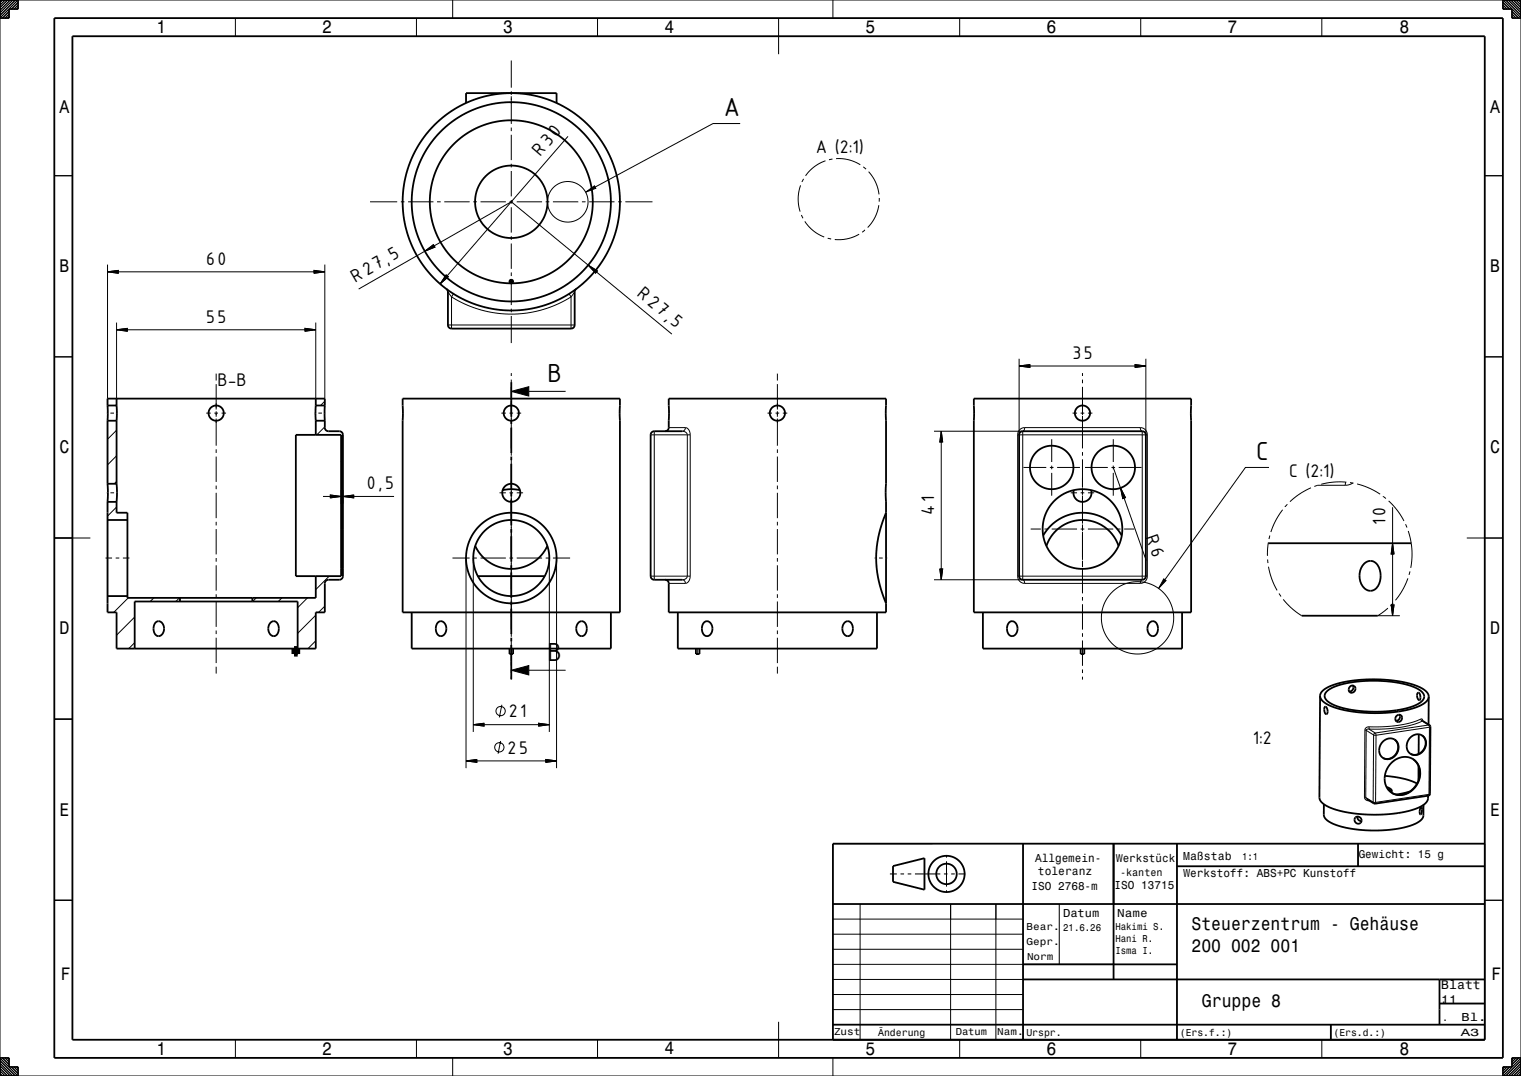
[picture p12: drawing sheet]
<svg xmlns="http://www.w3.org/2000/svg" width="420mm" height="297mm" viewBox="0 0 420 297" stroke-linecap="round" stroke-linejoin="round" font-family="sans-serif">
<!-- layer:  General  -->
<path d="M81.2 179h1v1.5h-1z" fill="none" stroke="#000" stroke-width="1.4" stroke-linecap="butt"/>
<g fill="none" stroke="#000" stroke-width=".28">
<path d="M125 0v5M141.2 16.7v7.5M230 0v5M141.2 25.2v1M141.2 26.6v7.6M141.2 35.2v1M141.2 37.2v7M156.8 37.6l-33.3 38.5M204.4 34.1h-7.5l-32.6 17.5M102.2 55.7h7.5M110.7 55.7h1M112.7 55.7h7"/>
<path d="M120.7 55.7h1M122.7 55.7h7M130.7 55.7h1M132.7 55.7h7M140.7 55.7h1M141.2 45.2v1M141.2 47.2v7M141.2 55.2v1M141.2 57.2v7M142.7 55.7h7M150.7 55.7h1M152.7 55.7h7"/>
<path d="M160.7 55.7h1M162.7 55.7h7M170.7 55.7h1M172.7 55.7h7.5M221.1 51.2l-.5 1.9-.2 1.7 .1 1.7 .4 1.9M221.3 59.3l.4 .9M221.9 49.4l-.5 .8M227.9 44.4l-3 1.6-2.5 2.5M229.9 43.9l-1 .2M230.9 43.8l3.5 .3 3.2 1.4M238.4 46l.7 .7M239.9 47.4l1.9 2.9 .9 3.4"/>
<path d="M242.7 56.6l-1.1 3.4-2 2.8M242.8 54.7v1M29.7 75l3-.4v.8zM29.7 73v37M32.7 75h54M86.7 74.6l3 .4-3 .4zM89.7 73v37M117.3 69.3l2.4-1.8 .4 .7zM117.3 69.3l-18.3 10.5M119.9 67.9l21.3-12.2 21.2 17.5M123.2 75.9l.6 .5-2.3 2zM140.5 77.7h1.3"/>
<path d="M141.2 65.2v1M141.2 67.2v7M141.2 75.2v1M141.2 77.1v7.1M162.4 73.2l2.6 1.6-.5 .6zM164.7 75.1l20.8 17.1M222.2 61.1l2.4 2.6 3 1.7M228.5 65.7l1 .3M237.2 64.6l-3.2 1.3-3.5 .2M238.9 63.5l-.8 .6M32.2 91l3-.4v.8zM32.2 89v21"/>
<path d="M35.2 91h49M84.2 90.6l3 .4-3 .4zM87.2 89v21M123.7 80.6l1 1.3M123.7 89.7h35M124.7 81.9l3.5 2 4.2 1.5 4.2 1 4.4 .3 4.5-.3 4.2-.9 4-1.4 4-2.2M124.7 81.9v8.8M125.2 81.1l-.5 .8M141.2 85.2v1M141.2 87.2v7.5M157.2 81.1l.5 .8M157.7 81.9v8.8"/>
<path d="M158.7 80.6l-1 1.3M281.4 99v21M316.4 99v21M29.4 114h.1M30.5 114h1M32.2 111.7l-.3 .2M32.2 118.7l-2.5 2.5M32.5 114h.1M57 114h1.2M59.2 114h1M59.7 103.1v1.9M59.7 106v7"/>
<path d="M59.7 113.5v1.5M59.7 115.5v7.5M61.2 114h1.2M86.9 114h.1M87.9 114h1M89.7 117.8l-2.2 2.2M89.7 110.7l-1.2 1.2M89.9 114h.1M94.7 119.9l-.5 .5M111.2 114h.1M138.5 114h1.2M140.7 114h1"/>
<path d="M141.2 103v.8M141.2 104.8v1M141.2 106.8v7.7M141.2 114.8v9M142.7 114h1.2M146 108h10.2M171.1 114h.1M180.7 119v41M184.7 114h.1M184.7 118h4.6M189.3 118l-.3 .8-.6 .2a1.27 1.27 0 0 1 1.4 1l-.1 39.3a1.39 1.39 0 0 1-1.3 .7l.6 .3 .3 .7M189.3 118a1.74 1.74 0 0 1 1.3 2"/>
<path d="M211.9 114h1.3M214.2 114h1M214.7 103.1v1.9M214.7 106v7M214.7 113.5v1.5M214.7 115.5v7.5M216.2 114h1.2M244.6 114h.1M257.9 119h24.5M259.9 119l.4 3h-.8zM268.9 114h.1M281.4 101l3-.4v.8z"/>
<path d="M282.4 119v41M282.9 118a1.97 1.97 0 0 0-1.9 2M282.9 118l-.1 .8-.4 .2M282.9 118h32M284.4 101h29M296.2 114h1.2M298.4 114h1M298.9 103v.8M298.9 104.8v1M298.9 106.8v7.7M298.9 114.8v9M300.4 114h1.2"/>
<path d="M313.4 100.6l3 .4-3 .4zM314.9 118l.1 .7 .4 .3v41l-.3 .3-.2 .7M314.9 118a1.95 1.95 0 0 1 1.9 2M328.8 114h.1M29.4 136h.1M30.5 136h1M32.2 132.9l-.6 .6M32.2 125.8l-2.5 2.5M32.2 140l-2.5 2.5M32.5 136h.1M59.7 124v1M59.7 126v7"/>
<path d="M59.7 134v1M59.7 136v7M89.2 137h2M91.2 136.6l3 .4-3 .4zM94.2 135v4M94.2 137h.5M94.7 137l3-.4v.8zM94.7 134l-.5 .5M94.7 127l-.5 .5M94.7 135v4M97.7 137h11.1M137.9 136h1.8"/>
<path d="M140.7 136h1M141.2 124.8v1M141.2 126.8v7.7M141.2 134.8v1.7M141.2 136.8v7.7M142.7 136h1.7M179.7 120h10.9M190.6 120v39M214.7 124v1M214.7 126v7M214.7 134v1M214.7 136v7"/>
<path d="M244.5 136h.2M259.9 122v35.1M281 120h35.8M281 120v39M282.6 129h6.3M289.9 129h1M290.4 121.2v6.3M290.4 128.5v1M290.4 130.5v6.3M291.9 129h6.3M295.7 136h1.7M298.4 136h1"/>
<path d="M298.9 124.8v1M298.9 126.8v7.7M298.9 134.8v1.7M298.9 136.8v7.7M299.6 129h6.3M300.4 136h1.8M306.9 129h1M307.4 121.2v6.3M307.4 128.5v1M307.4 130.5v6.3M307.4 129l2 5.7M308.9 129h6.3"/>
<path d="M309.4 134.7l1.4 2.7-.8 .2zM310.4 137.5l6.1 17.2M316.8 120v39M350.4 129h-6.5l-22.2 31M355.5 139.2l-.7 .7M362 134.6l-2.9 1.6-2.9 2.3M371.5 133.9h-7.6l-1 .4M371.6 133.1l-.1 .8M371.8 133.1h-3.5l-3.5 .6M372.8 133.2l1 .2M373.5 133.3l-1 .5-1 .1M374.7 133.6l3.3 1.1 3.1 1.7"/>
<path d="M381.9 137l.8 .6M383.5 138.3l2.3 2.5 1.9 3M384.5 140v9.9M29.1 154h1.8M31.9 154h1M33.9 154h1.8M59.7 144v1M59.7 146v7M59.7 154v1M59.7 156v7M90.9 159l-3.7 3.7M94.1 146h.6"/>
<path d="M124.9 154h4.8M128.7 154v58M131.7 154h-1v48M132.7 154h7M140.7 154h1M141.2 144.8v9.7M141.2 154.8v9.7M142.7 154h7M150.7 154h1v48M152.7 154h4.7M153.7 154v58M179.7 159h10.9"/>
<path d="M190.6 159a1.83 1.83 0 0 1-1.3 2M214.7 144v1M214.7 146v7M214.7 154v1M214.7 156v7M241.5 154h.2M242.7 154h1M244.7 154h.3M259.5 157.1h.8l-.4 2.9zM281 159a1.97 1.97 0 0 0 1.9 2M281 159h35.8M284.6 146h2.8"/>
<path d="M288.4 146h1M290.4 146h7M298.4 146h1M298.9 144.8v1.7M298.9 146.8v7.7M298.9 154.8v1.7M298.9 156.8v7M300.4 146h7M308.4 146h1M310.4 146h2.8M316.8 159a1.97 1.97 0 0 1-1.9 2M350 154.4l.1 1"/>
<path d="M350.2 149.8l-.2 3.6M350.3 156.4l.9 3.4 1.5 3.2M350.7 147.8l-.3 1M354.2 140.7l-1.9 2.9-1.4 3.3M384.5 149.9l.4 3h-.7zM384.5 152.9v14.1M388.1 144.7l.4 .9M388.8 159.6l-1.5 3.2-2 2.9M388.9 146.6l.6 2.4 .4 2.5v2.8l-.3 2.4M389.3 157.7l-.2 1M35.4 165l-4 4M37.2 177.4l-1.7 1.6"/>
<path d="M37.2 170.3l-5 5M42.5 165l-1 1M49.6 165l-1.1 1M59.7 164v1M59.7 166v7M59.7 174v1M59.7 176v7M70.8 165l-1 1M77.8 165l-1 1M81.7 178.9v1.8M84.9 165l-2.7 2.7M87.2 176.9l-2.2 2.1"/>
<path d="M87.2 169.8l-5 5M89.7 167.3l-1.7 1.7M141.2 164.8v9M141.2 174.8v1M141.2 176.8v7M184.7 161h4.6M192.7 178.9v1.8M214.7 164v1M214.7 166v7M214.7 174v1M214.7 176v7M257.9 160h24.5"/>
<path d="M282.4 160l.4 .3 .1 .7M282.9 161h32M298.9 164.8v1M298.9 166.8v7M298.9 174.8v1M298.9 176.8v7M353.2 163.8l.5 .8M354.3 165.4l2.3 2.4 2.8 2.2M383.3 167.9l-2.8 2.1h6M384.2 167h.7l-.4 3zM384.7 166.5l-.7 .7M59.7 184v1.9"/>
<path d="M138.6 194.5l-.7 3.5M141.2 184.8v1M141.2 186.8v.8M146 185h10.2M148.7 199.6l3 .4-3 .4zM214.7 184v1.9M298.9 184.8v1M298.9 186.8v.8M392.3 198.5l-2.7 1-3.5 .7-3.8 .4h-4.2M392.3 198.5l.5 .5M392.3 198.5h.4l.2 .5M392.8 199l-3 1.1-3.3 .7-4.3 .4h-4.2"/>
<path d="M392.8 199l1.7 1.1M392.8 199h.1M128.7 210l3-.4v.8zM130.7 200l3-.4v.8zM131.7 210h19M133.7 200h15M138.2 204.5l-.7 3.5M150.7 209.6l3 .4-3 .4zM376.9 201.5l.4 .1M376.9 201.5l-.1 18.5M377.3 201.6l-.2 18.5M377.3 201.6l2 1.3"/>
<path d="M378 201.2l-.5 .1-.2 .3M378 201.2l1.8 1.1M378.1 200.6l-.9 .3-.3 .6M378.1 200.6l-.1 .6M379.3 202.9h.7M379.3 202.9l-.1 18.5M379.8 202.3l-.5 .6M379.8 202.3l.2 .6M380 202.9l-.2 18.6M394.5 200.1l.3 .1M394.5 200.1l.2 .6M394.5 200.1l-14.7 2.2"/>
<path d="M394.6 219.3l-.2 .3M394.6 219.3l-14.8 2.2M394.7 200.7l-.1 18.6M394.7 200.7l-14.7 2.2M394.9 219.1l-.3 .2M395 200.6l-.3 .1M261.4 236v.7M261.4 237.7v7M376.8 220l.3 .8 .8 .2M376.8 220l.3 .1M377.1 220.1l.3 .5M377.1 220.1l2.1 1.3"/>
<path d="M377.9 220.9v.1M377.9 221l.3 .1M379.2 221.4l.2 .4M379.2 221.4l.6 .1M379.8 221.5l-.1 .3M245.7 241.2h1.9M248.7 241.2h1M250.6 241.2h1.1M252.6 241.2h7.1M260.6 241.2h1.1M261.4 245.7v.7M262.7 241.2h1"/>
<path d="M264.7 241.2h1.9M125 292v5M230 292v5"/>
<circle cx="156.8" cy="55.7" r="5.6"/>
<circle cx="314.1" cy="170.5" r="10"/>
<circle cx="138.2" cy="196.3" r="1.28"/>
<circle cx="137.9" cy="206.3" r="1.28"/>
</g>
<g fill="none" stroke="#000" stroke-width=".5">
<path d="M128.7 28.4v-2.7h25v2.7M123.3 79.8l.4 .8v9.3l.4 .6 .6 .2h33.2l.5-.3 .3-.6v-9.2l.4-.8M29.7 111.9v4.2M29.7 111.9v-1.9h60v1.9M29.7 116.1v17.4M29.7 116.1h2.5M29.7 111.9h2.5M32.2 111.9v4.2M32.2 110v1.9M32.2 116.1v17.4M87.2 111.9v4.2M87.2 110v1.9"/>
<path d="M87.2 116.1v3.9M87.2 116.1h2.5M87.2 111.9h2.5M89.7 111.9v4.2M89.7 116.1v2.2l.4 .6 3.9 .2 .4 .2 .3 .7v39l-.2 .6-.6 .4-3.5 .1-.7 .6v8.3h-2.5v10h-55v-10h-2.5v-30.5M111.2 110h60v59h-60zM141.2 105.5v9.5M141.2 116v1M141.2 118v7M183.7 119l.6-.2 .4-.7v-8.1h60v59h-60v-8l-.3-.7-.7-.3M188.4 119h-7.7l-.7 .3-.3 .7v39.3l.4 .6 .5 .1h7.8M268.9 110h60v59h-60z"/>
<path d="M281.7 119.3l.7-.3h33l.7 .3 .3 .7v39l-.3 .8-.7 .2h-33.1l-.6-.3-.3-.7v-39zM29.7 133.5v5M29.7 138.5h2.5M29.7 133.5h2.5M32.2 133.5v5M32.2 138.5v3h3v23.5h52v-6M81.7 120h12.5v39h-12.5zM94.2 135h.5M138.8 135.3l2.3-.3 2.5 .3M141.2 126v1M141.2 128v7M141.2 136v1"/>
<path d="M141.2 138v7M296.5 135.3a2.5 2.5 0 0 0 2.4 3.2 2.5 2.5 0 0 0 2.4-3.2M29.7 143.5h5.5M94.2 157h.5M131.2 150.7l1.7 2.5 2.4 2.1 2.7 1.3 3.2 .4 3.2-.5 2.7-1.2 2.3-2 1.7-2.6M132 159h18.4M141.2 146v1M141.2 148v7M141.2 156v1M141.2 158v7M244.7 141.5a30 30 0 0 0 0 25M288.1 147.8l1.9-2.6 2.6-2 3-1.2 3.2-.5 3.5 .5 2.9 1.3 2.6 1.9 2 2.6"/>
<path d="M289 150.7l1.4-2.8 2.3-2.3 2.9-1.5 1.7-.4 1.7-.2 3.2 .6 2.9 1.4 2.3 2.3 1.5 2.9M350.2 149.9h39.5M376.7 155.6a2.41 2.41 0 0 1 4.1 1.1 5 5 0 0 1-1.6 6.2 2.85 2.85 0 0 1-3.6-2.4 5.1 5.1 0 0 1 1.1-4.9zM29.7 164.5h5.5M37.2 179v-13h45v14.5h-1v-1.5M43 171.8a1.44 1.44 0 0 1 1.6-.1 1.44 1.44 0 0 1 .7 1.5 1.74 1.74 0 0 1-1.9 2.3 2.56 2.56 0 0 1-.4-3.7zM49.7 165v1M69.7 165v1M74.8 171.8a1.28 1.28 0 0 1 1.4-.2 1.28 1.28 0 0 1 .7 1.2 1.89 1.89 0 0 1-1.5 2.8 2.29 2.29 0 0 1-.6-3.8zM113.7 169v10h55v-10M120.9 171.9a1.41 1.41 0 0 1 1.6-.2 1.41 1.41 0 0 1 .7 1.4 1.76 1.76 0 0 1-1.9 2.4 2.5 2.5 0 0 1-.4-3.6zM140.7 179v1.5h1v-1.5"/>
<path d="M141.2 166v1M141.2 168v7M141.2 176v1M141.2 178v9.5M159.8 171.9a1.36 1.36 0 0 1 1.5-.2 1.36 1.36 0 0 1 .7 1.4 1.76 1.76 0 0 1-1.6 2.5 2.3 2.3 0 0 1-.6-3.7zM187.2 169v10h55v-10M192.2 179v1.5h1v-1.5M194.4 171.9a1.41 1.41 0 0 1 1.6-.2 1.41 1.41 0 0 1 .7 1.4 1.75 1.75 0 0 1-1.9 2.4 2.5 2.5 0 0 1-.4-3.6zM233.2 171.9a1.37 1.37 0 0 1 1.6-.2 1.37 1.37 0 0 1 .7 1.4 1.77 1.77 0 0 1-1.6 2.5 2.3 2.3 0 0 1-.7-3.7zM271.4 169v10h55v-10M278.6 171.9a1.32 1.32 0 0 1 1.4-.3 1.32 1.32 0 0 1 .9 1.1 1.96 1.96 0 0 1-1.6 2.9 2.4 2.4 0 0 1-.7-3.7zM298.4 179v1.5h1v-1.5"/>
<path d="M317.5 171.9a1.36 1.36 0 0 1 1.6-.2 1.36 1.36 0 0 1 .6 1.4 1.77 1.77 0 0 1-1.6 2.5 2.3 2.3 0 0 1-.6-3.7zM359.4 170h21.1M364.5 192.1l.3-.9 .9-.9 1.4-.8 1.9-.7 5-1 5.6-.3 5.6 .4 5 1.1 1.9 .7 1.3 .8 .8 .9 .3 .9M364.5 192.1l.3 .9 .9 .9 1.4 .8 2 .8 4.5 .9 6.1 .4 6-.3 4.4-.9 3.2-1.5 .9-.9 .3-.9M364.5 192.1l-.2 28.1 .2 .7 .6 .7 2.4 1.4 4.1 1.2 5.4 .6h5.7l5.1-.7 3.9-1.2 1.2-.6 1-.9 .4-.7v-1.1M365.8 195.1h.1a1.23 1.23 0 0 1 .3 2l-.5-.9zM366.3 190.9l2.2-1.3 3.4-1 4.5-.6h5l4.7 .5 3.7 .9 2.7 1.4 .6 .8 .2 .7-.3 .9-1 .8-1.5 .8-1.9 .6-5.3 .9-5.6 .1-5.6-.7-4.1-1.3-1.3-.8-.8-.9-.1-.9zM372.8 189.5a.96 .96 0 0 1 1.5 .4 .96 .96 0 0 1-.8 1.3 .92 .92 0 0 1-1.1-.6 .92 .92 0 0 1 .4-1.1zM373.6 189.2a1.12 1.12 0 0 1-1 1.7M385.6 197.6a.96 .96 0 0 1 1.6 .4 .96 .96 0 0 1-1 1.3 .94 .94 0 0 1-.9-.6 .94 .94 0 0 1 .3-1.1zM386.5 197.3a1.13 1.13 0 0 1-1.1 1.6M391.5 191.3l.1-.1a1.35 1.35 0 0 1 .3 2.1l-.6-.9z"/>
<path d="M392.8 198.9l2 1.3 .2 .4-.2 18.7-.4 .3-14.7 2.2-2.3-1.2M394.5 192.3v7.7M381.8 204.8a2.51 2.51 0 0 1 3.5-.5 2.51 2.51 0 0 1 .5 3.5 2.58 2.58 0 0 1-2.4 1.8 2.58 2.58 0 0 1-2.5-1.8l.1-1.5zM382.4 214.2l4.9 .7 2.4 .7 1.6 .7M382.9 217.2a1.28 1.28 0 0 1 1.4 1.4l-.1 .1M383.2 217.8l1.1 .8M384.2 210.6a4.5 4.5 0 0 1 4.4-1.7 4.5 4.5 0 0 1 3.4 3.3 5.8 5.8 0 0 1-6.9 7 5.1 5.1 0 0 1-1.1-8.4zM385.1 204.1a3.1 3.1 0 0 1 .5 3.9 3.1 3.1 0 0 1-3.7 1.2M389.3 218.5l-3.7 .8M389.4 203.6a2.51 2.51 0 0 1 3.5-.5 2.51 2.51 0 0 1 .5 3.6 2.58 2.58 0 0 1-2.4 1.7 2.58 2.58 0 0 1-2.5-1.8v-1.5zM390.1 209.5a5.6 5.6 0 0 1-1.1 9.2 4.6 4.6 0 0 1-4.7 .1M391.7 211.5v3.9"/>
<path d="M391.8 202.7l-.1 5.4M392.6 203a3.1 3.1 0 0 1 .6 3.8 3.1 3.1 0 0 1-3.7 1.3M246.6 239.1l8.7-2.2v8.7l-8.7-2.2zM307.5 232.9v16.6M365.6 222v3.3l.6 .9 1.2 .8 2.3 1 2.8 .6 3.2 .5 3.5 .1 3.9-.1 3-.4 2.8-.6 2.3-.9 1.1-.8 .7-.9 .1-3.3M374.8 225.4a1.1 1.1 0 0 0 1.2 1.2M392.3 222.8h.1a.75 .75 0 0 1 .2 1l-.3 1a1.79 1.79 0 0 1 0-2z"/>
<circle cx="141.2" cy="55.7" r="27.5"/>
<circle cx="141.2" cy="55.7" r="10"/>
<circle cx="141.2" cy="55.7" r="22.5"/>
<circle cx="141.2" cy="55.7" r="30"/>
<circle cx="141.2" cy="77.7" r=".5"/>
<circle cx="59.7" cy="114" r="2.1"/>
<circle cx="141.2" cy="114" r="2.1"/>
<circle cx="214.7" cy="114" r="2.1"/>
<circle cx="298.9" cy="114" r="2.1"/>
<circle cx="141.2" cy="136" r="2.5"/>
<circle cx="290.4" cy="129" r="6"/>
<circle cx="307.4" cy="129" r="6"/>
<circle cx="141.2" cy="154" r="12.5"/>
<circle cx="141.2" cy="154" r="10.5"/>
<circle cx="298.9" cy="146" r="11"/>
<circle cx="375" cy="226.4" r=".99"/>
<circle cx="261.4" cy="241.2" r="5"/>
<circle cx="261.4" cy="241.2" r="2.82"/>
</g>
<!-- layer:  Basic Geometry  -->
<g fill="none" stroke="#000" stroke-width=".28">
<path d="M0 0h420v297h-420zM0 0h.1M.7 0l-.7 .7M1.4 0l-1.4 1.4M2.1 0l-2.1 2.1M2.5 3.2l-1.8 1.8M2.5 3.9l-1.1 1.1M2.5 4.6l-.4 .4M2.8 0l-2.8 2.8M3.5 0l-3.5 3.6M4.3 0l-4.3 4.3M5 0v2.5h-2.5v2.5h-2.5z"/>
<path d="M5 .7l-1.8 1.8M5 1.4l-1.1 1.1M5 2.1l-.4 .4M65 5v5M115 5v5M165 5v5M215 5v10M265 5v5M315 5v5M365 5v5M415 .6l1.8 1.9M415 1.4l1.1 1.1"/>
<path d="M415 2.1l.4 .4M415.1 0l4.9 5h-2.5v-2.5h-2.5zM415.8 0l4.2 4.2M416.5 0l3.5 3.5M417.2 0l2.8 2.8M417.5 3.2l1.9 1.8M417.5 3.9l1.1 1.1M417.5 4.6l.4 .4M417.9 0l2.1 2.1M418.6 0l1.4 1.4M419.3 0l.7 .7M15 48.5h5"/>
<path d="M410 48.5h5M15 98.5h5M410 98.5h5M15 148.5h10M405 148.5h10M15 198.5h5M410 198.5h5M230 232.9h27.5M410 232.9v54.1h-180M15 248.5h5M230 257.9h52.5M230 253.7h52.5"/>
<path d="M237.5 249.5v37.5M262.5 249.5v37.5M275 249.5v37.5M292.5 249.5v16.7M410 248.5h5M230 266.2h77.5M230 274.5h52.5M230 270.3h52.5M230 262h52.5M230 278.7h52.5M0 292h2.5v2.5h2.5v2.5l-5-4.9M0 296.3l.7 .7"/>
<path d="M0 295.6l1.4 1.4M0 294.9l2.1 2.1M0 294.2l2.8 2.8M0 293.5l3.5 3.5M0 292.8l4.2 4.2M.7 292l1.8 1.8M1.4 292l1.1 1.1M2.1 292l.4 .4M3.2 294.5l1.8 1.8M3.9 294.5l1.1 1.1M4.6 294.5l.4 .4M65 287v5"/>
<path d="M115 287v5M165 287v5M215 282v10M265 287v5M315 287v5M365 287v5M415.4 294.5l-.4 .5M416.2 294.5l-1.2 1.2M416.9 294.5l-1.9 1.9M417.9 292l-.4 .4M418.7 292l-1.2 1.2M419.4 292l-1.9 1.9"/>
<path d="M420 292h-2.5v2.5h-2.5v2.5M420 296.3l-.7 .7M420 295.6l-1.4 1.4M420 294.9l-2.1 2.1M420 294.2l-2.8 2.8M420 293.5l-3.5 3.5M420 292.8l-4.2 4.2M420 292.1l-4.9 4.9"/>
</g>
<g fill="none" stroke="#000" stroke-width=".5">
<path d="M15 5h400v287h-400zM20 10h390v277h-390zM282.5 232.9v54.1M307.5 232.9v37.4M325 232.9v54.1M325 239.1h85M375 232.9v6.2M410 232.9h-180v54.1M230 249.5h180M282.5 266.2h42.5M282.5 270.3h127.5M397.4 277h12.5"/>
<path d="M397.5 270.3v12.5M230 282.8h180M367.5 282.8v4.2"/>
</g>
<!-- layer:  Layer 2 -->
<path d="M0 0h5v2.5h-2.5v2.5h-2.5zM415 0h5v5h-2.5v-2.5h-2.5zM417.5 292h2.5v5h-5v-2.5h2.5z" fill="none" stroke="#000" stroke-width=".28"/>
<!-- layer:  General  -->
<g fill="#000" stroke="#000" stroke-width=".28">
<path d="M161.7 53l2.4-1.7 .4 .7z" fill-rule="evenodd"/>
<path d="M29.7 75l3-.4v.8z" fill-rule="evenodd"/>
<path d="M86.7 74.6l3 .4-3 .4z" fill-rule="evenodd"/>
<path d="M117.3 69.3l2.4-1.8 .4 .7z" fill-rule="evenodd"/>
<path d="M123.2 75.9l.6 .5-2.3 2z" fill-rule="evenodd"/>
<path d="M162.4 73.2l2.6 1.6-.5 .6z" fill-rule="evenodd"/>
<path d="M32.2 91l3-.4v.8z" fill-rule="evenodd"/>
<path d="M84.2 90.6l3 .4-3 .4z" fill-rule="evenodd"/>
<path d="M141.2 108l4.8-1.3v2.6z" fill-rule="evenodd"/>
<path d="M281.4 101l3-.4v.8z" fill-rule="evenodd"/>
<path d="M313.4 100.6l3 .4-3 .4z" fill-rule="evenodd"/>
<path d="M91.2 136.6l3 .4-3 .4z" fill-rule="evenodd"/>
<path d="M94.7 137l3-.4v.8z" fill-rule="evenodd"/>
<path d="M259.9 119l.4 3h-.8z" fill-rule="evenodd"/>
<path d="M309.4 134.7l1.4 2.7-.8 .2z" fill-rule="evenodd"/>
<path d="M259.5 157.1h.8l-.4 2.9z" fill-rule="evenodd"/>
<path d="M321.4 159.8l.6 .4-2.1 2.2z" fill-rule="evenodd"/>
<path d="M384.5 149.9l.4 3h-.7z" fill-rule="evenodd"/>
<path d="M384.2 167h.7l-.4 2.9z" fill-rule="evenodd"/>
<path d="M130.7 200l3-.4v.8z" fill-rule="evenodd"/>
<path d="M141.2 185l4.8-1.3v2.6z" fill-rule="evenodd"/>
<path d="M128.7 210l3-.4v.8z" fill-rule="evenodd"/>
<path d="M148.7 199.6l3 .4-3 .4z" fill-rule="evenodd"/>
<path d="M150.7 209.6l3 .4-3 .4z" fill-rule="evenodd"/>
</g>
<g font-size="7.8">
<text x="199.9" y="32.1">A</text>
<text x="151.2" y="105.4">B</text>
<text x="346.9" y="127">C</text>
<text x="151.2" y="182.4">B</text>
</g>
<g font-size="5.4">
<text x="149.2" y="43.4" transform="rotate(-49 149.2 43.4)">R 30</text>
<text x="225.3" y="42.4">A (2:1)</text>
<text x="56.9" y="73">60</text>
<text x="98" y="78.1" transform="rotate(-30 98 78.1)">R 27,5</text>
<text x="175.6" y="81.5" transform="rotate(40 175.6 81.5)">R 27,5</text>
<text x="56.9" y="89">55</text>
<text x="296.1" y="99">35</text>
<text x="60.1" y="106.6">B-B</text>
<text x="356" y="131.6">C (2:1)</text>
<text x="101.3" y="135">0,5</text>
<text x="257.9" y="142.2" transform="rotate(-90 257.9 142.2)">41</text>
<text x="316.3" y="148.2" transform="rotate(71 316.3 148.2)">R 6</text>
<text x="382.5" y="144.9" transform="rotate(-90 382.5 144.9)">10</text>
<text x="140.5" y="198">21</text>
<text x="140.2" y="208">25</text>
<text x="345.9" y="205.3">1:2</text>
</g>
<g font-size="5">
<text x="43.2" y="9.1">1</text>
<text x="88.9" y="9.1">2</text>
<text x="138.9" y="9.1">3</text>
<text x="183.5" y="9">4</text>
<text x="239" y="9.1">5</text>
<text x="288.9" y="9.1">6</text>
<text x="338.9" y="9.1">7</text>
<text x="386.5" y="9.1">8</text>
<text x="16.5" y="31.1">A</text>
<text x="411.5" y="31.1">A</text>
<text x="16.5" y="75.1">B</text>
<text x="411.5" y="75.1">B</text>
<text x="16.5" y="125.1">C</text>
<text x="411.5" y="125.1">C</text>
<text x="16.5" y="175.1">D</text>
<text x="411.5" y="175.1">D</text>
<text x="16.5" y="225.1">E</text>
<text x="411.5" y="225.1">E</text>
<text x="329" y="256.8">Steuerzentrum - Gehäuse</text>
<text x="329" y="262.8">200 002 001</text>
<text x="16.8" y="270.4">F</text>
<text x="411.8" y="270.4">F</text>
<text x="331.9" y="277.9">Gruppe 8</text>
<text x="43.2" y="291.1">1</text>
<text x="88.9" y="291.1">2</text>
<text x="138.9" y="291.1">3</text>
<text x="183.5" y="291">4</text>
<text x="239" y="291.1">5</text>
<text x="288.9" y="291.1">6</text>
<text x="338.9" y="291.1">7</text>
<text x="386.5" y="291.1">8</text>
</g>
<g font-size="3.5">
<text x="398" y="273">Blatt</text>
<text x="398" y="277.2">11</text>
</g>
<g font-size="3.2">
<text x="285.8" y="237.8">Allgemein-</text>
<text x="326.7" y="237.5">Maßstab</text>
<text x="284.8" y="245.6">ISO 2768-m</text>
<text x="286.6" y="241.6">toleranz</text>
<text x="307.8" y="245.4">ISO 13715</text>
<text x="326.8" y="242">Werkstoff: ABS+PC Kunstoff</text>
<text x="293.5" y="253.2">Datum</text>
<text x="308.5" y="253.2">Name</text>
<text x="403.6" y="281.7">Bl.</text>
</g>
<g font-size="3.1">
<text x="308.2" y="238">Werkstück</text>
<text x="375.2" y="236.9">Gewicht: 15 g</text>
</g>
<g font-size="2.9">
<text x="309.3" y="241.7">-kanten</text>
<text x="403.4" y="285.9">A3</text>
</g>
<g font-size="2.8">
<text x="343" y="237.3">1:1</text>
<text x="283.5" y="256.7">Bear.</text>
<text x="293.6" y="257">21.6.26</text>
<text x="308" y="256.7">Hakimi S.</text>
<text x="283.5" y="260.7">Gepr.</text>
<text x="308" y="260">Hani R.</text>
<text x="308" y="263.3">Isma I.</text>
<text x="283.6" y="264.9">Norm</text>
<text x="398" y="276.9">.</text>
<text x="398.3" y="281.7">.</text>
<text x="230.3" y="285.7">Zust</text>
<text x="242.5" y="285.8">Änderung</text>
<text x="263.9" y="285.7">Datum</text>
<text x="275.4" y="285.7">Nam.</text>
<text x="283.4" y="285.8">Urspr.</text>
<text x="325.8" y="285.8">(Ers.f.:)</text>
<text x="368.2" y="285.8">(Ers.d.:)</text>
</g>
</svg>
